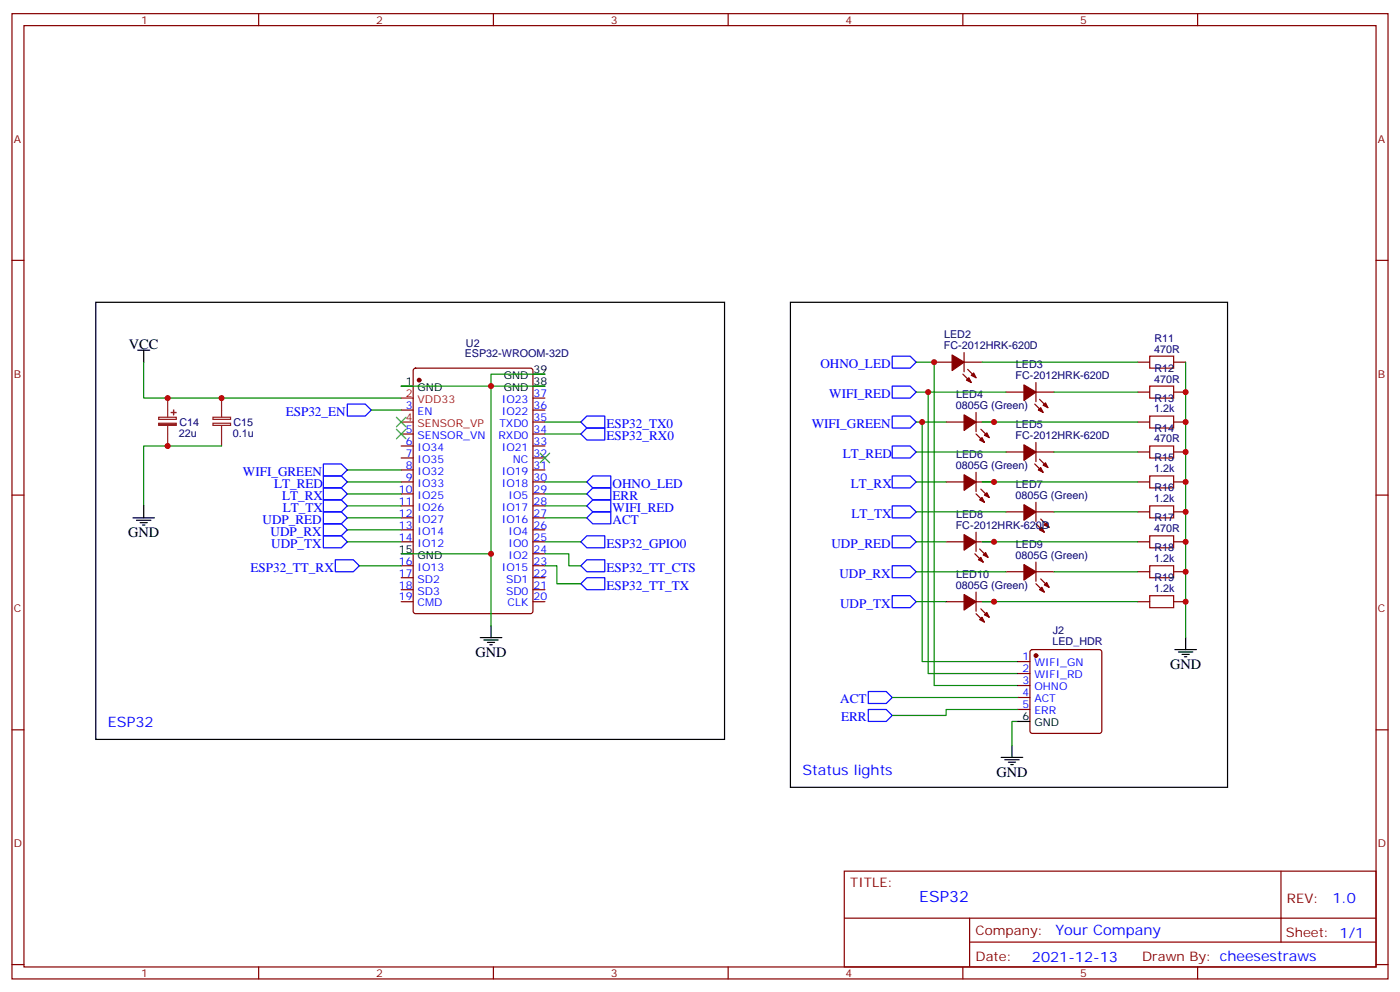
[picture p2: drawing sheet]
<svg xmlns="http://www.w3.org/2000/svg" width="412mm" height="292mm" viewBox="0 0 412 292" stroke-linecap="round" stroke-linejoin="round" font-family="sans-serif">
<g fill="none" stroke="#870000" stroke-width=".35">
<path d="M3.5 4h405.4v284.4h-405.4zM7.1 7.5h398.2v277.3h-398.2zM76.2 4v3.5M145.3 4v3.5M214.5 4v3.5M283.6 4v3.5M352.8 4v3.5M3.5 76.7h3.6M405.3 76.7h3.6M121.9 108.7l.5-.3h33.9l.6 .5 .1 71.2-.5 .6-34.1 .1-.6-.5-.1-71.2zM157 117.3h3.5M275.2 106.7h5.3"/>
<path d="M283.6 110.2l2.5 2.5M284 106.7h5.3M284 103.9v5.6M285 108.8l2.5 2.5M296.3 115.5h5.3M304.8 119l2.5 2.5M305.2 115.5h5.2M305.2 112.7v5.6M306.2 117.6l2.5 2.5M335.1 106.7h3.6M335.1 115.5h3.6M345.7 106.7h3.5"/>
<path d="M345.7 115.5h3.5M118.2 120.8h3.5M118.2 127.8h3.5M118.2 131.4h3.5M118.2 134.9h3.5M118.2 138.4h3.5M157 120.8h3.5M157 124.3h3.5M157 127.8h3.5M157 131.4h3.5M157 134.9h3.5M157 138.4h3.5"/>
<path d="M278.7 124.3h5.3M287.5 124.3h5.3M287.5 127.8l2.5 2.5M287.5 121.5v5.6M287.5 139.1v5.7M288.9 126.4l2.5 2.5M296.3 133.1h5.3M304.8 136.7l2.5 2.4M305.2 130.3v5.7M305.2 133.1h5.2M306.2 135.3l2.5 2.4M335.1 124.3h3.6"/>
<path d="M335.1 133.1h3.6M345.7 124.3h3.5M345.7 133.1h3.5M3.5 145.8h3.6M118.2 142h3.5M118.2 145.5h3.5M118.2 149h3.5M118.2 152.5h3.5M118.2 156.1h3.5M118.2 159.6h3.5M157 142h3.5M157 145.5h3.5"/>
<path d="M157 149h3.5M157 152.5h3.5M157 156.1h3.5M157 159.6h3.5M278.7 142h5.3M278.7 159.6h5.3M287.5 142h5.3M287.5 159.6h5.3M287.5 156.8v5.6M287.5 145.5l2.5 2.5M288.9 144.1l2.5 2.4M296.3 150.8h5.3"/>
<path d="M305.2 148v5.6M305.2 150.8h5.2M305.2 154.3l2.4 2.5M306.6 152.9l2.4 2.5M335.1 142h3.6M335.1 159.6h3.6M335.1 150.8h3.6M345.7 142h3.5M345.7 159.6h3.5M345.7 150.8h3.5M405.3 145.8h3.6M118.2 166.7h3.5"/>
<path d="M118.2 170.2h3.5M118.2 173.7h3.5M118.2 177.2h3.5M157 163.1h3.5M157 166.7h3.5M157 170.2h3.5M157 173.7h3.5M157 177.2h3.5M278.7 177.2h5.3M287.2 163.1l2.4 2.5M287.5 177.2h5.3M287.5 174.4v5.7"/>
<path d="M288.6 161.7l2.4 2.5M288.9 179.4l2.5 2.4M296.3 168.4h5.3M305.2 165.6v5.6M305.2 168.4h5.2M305.2 171.9l2.4 2.5M306.6 170.5l2.4 2.5M335.1 177.2h3.6M335.1 168.4h3.6M345.7 177.2h3.5M345.7 168.4h3.5M287.5 180.8l2.5 2.4"/>
<path d="M299.9 194.9h3.5M299.9 198.4h3.5M303.6 191.6l.5-.3h19.7l.5 .3 .3 .5v23.2l-.3 .5-.5 .2h-19.7l-.5-.2-.2-.5v-23.2zM3.5 215h3.6M299.9 201.9h3.5M299.9 205.5h3.5M299.9 209h3.5M405.3 215h3.6M248.7 256.6h156.6v28.2h-156.6zM377.3 256.6v20.9M248.7 270.5h156.5M285.6 277.5h119.6"/>
<path d="M285.6 270.5v14.1M3.5 284.1h3.6M76.2 284.8v3.6M145.3 284.8v3.6M214.5 284.8v3.6M283.6 284.8v3.6M352.8 284.8v3.6M405.3 284.1h3.6"/>
</g>
<g fill="none" stroke="#000" stroke-width=".35">
<path d="M28.2 89h185.2v128.8h-185.2zM232.8 89h128.8v142.9h-128.8zM40.6 103.2h3.5M42.3 103.2v3.5M118.2 113.7h3.5M157 110.2h3.5M157 113.7h3.5M39.2 152.5h6.3M40.2 153.2h4.2M41.3 154h2.1M42 154.7h.7M42.3 149v3.5"/>
<path d="M118.2 163.1h3.5M141.5 187.8h6.3M142.5 188.5h4.3M143.6 189.2h2.1M144.3 189.9h.7M144.6 184.3v3.5M346.1 191.3h6.3M347.1 192.1h4.3M348.2 192.8h2.1M348.9 193.5h.7M349.2 187.8v3.5M298.1 219.6v3.5"/>
<path d="M299.9 212.5h3.5M294.9 223.1h6.4M296 223.8h4.2M297 224.5h2.2M297.7 225.2h.7"/>
</g>
<path d="M118.2 117.3h3.5M118.2 124.3h3.5" fill="none" stroke="#f00" stroke-width=".35"/>
<g fill="#870000" stroke="#870000" stroke-width=".35">
<path d="M290 128.2l.7-.7 .7 1.4z"/>
<path d="M288.6 129.6l.7-.7 .7 1.4z"/>
<path d="M284 122.2l3.5 2.1-3.5 2.5z"/>
<path d="M286.8 109.9l.7 1.4-1.4-.7z"/>
<path d="M285.4 111.3l.7 1.4-1.4-.7z"/>
<path d="M280.5 104.6l3.5 2.1-3.5 2.4z"/>
<path d="M307.3 119.4l.7-.7 .7 1.4z"/>
<path d="M305.9 120.8l.7-.7 .7 1.4z"/>
<path d="M301.6 113.4l3.6 2.1-3.6 2.5z"/>
<path d="M307.3 137l.7-.7 .7 1.4z"/>
<path d="M305.9 138.4l.7-.7 .7 1.4z"/>
<path d="M301.6 131l3.6 2.1-3.6 2.5z"/>
<path d="M290 145.8l.7-.7 .7 1.4z"/>
<path d="M288.6 147.2l.7-.7 .7 1.5z"/>
<path d="M284 139.8l3.5 2.2-3.5 2.4z"/>
<path d="M307.6 154.7l.7-.7 .7 1.4z"/>
<path d="M306.9 155.4l.7 1.4-1.4-.7z"/>
<path d="M301.6 148.7l3.6 2.1-3.6 2.4z"/>
<path d="M289.6 163.5l.7-.7 .7 1.4z"/>
<path d="M288.2 164.9l.7-.7 .7 1.4z"/>
<path d="M284 157.5l3.5 2.1-3.5 2.5z"/>
<path d="M307.6 172.3l.7-.7 .7 1.4z"/>
<path d="M306.2 173.7l.7-.7 .7 1.4z"/>
<path d="M301.6 166.3l3.6 2.1-3.6 2.5z"/>
<path d="M290 181.1l.7-.7 .7 1.4z"/>
<path d="M288.6 182.5l.7-.7 .7 1.4z"/>
<path d="M284 175.1l3.5 2.1-3.5 2.5z"/>
<circle cx="123.5" cy="112" r=".53"/>
<circle cx="305.2" cy="193.1" r=".53"/>
</g>
<path d="M116.8 122.9l2.8 2.8M116.8 126.4l2.8 2.9M119.6 122.9l-2.8 2.8M119.6 126.4l-2.8 2.9M159.1 133.5l2.8 2.8M161.9 133.5l-2.8 2.8" fill="none" stroke="#3c3" stroke-width=".35"/>
<g fill="none" stroke="#00f" stroke-width=".35">
<path d="M102.3 119h5.3l1.8 1.8-1.8 1.8h-5.3zM262.8 113.7h5.3l1.8 1.8-1.8 1.8h-5.3zM262.8 104.9h5.3l1.8 1.8-1.8 1.7h-5.3zM95.2 136.7h5.3l1.8 1.7-1.8 1.8h-5.3zM172.9 122.6h5.3v3.5h-5.3l-1.8-1.8zM172.9 126.1h5.3v3.5h-5.3l-1.8-1.8zM262.8 131.4h5.3l1.8 1.7-1.8 1.8h-5.3zM262.8 122.6h5.3l1.8 1.7-1.8 1.8h-5.3zM95.2 140.2h5.3l1.8 1.8-1.8 1.7h-5.3zM95.2 143.7h5.3l1.8 1.8-1.8 1.7h-5.3zM95.2 147.2h5.3l1.8 1.8-1.8 1.8h-5.3zM95.2 150.8h5.3l1.8 1.7-1.8 1.8h-5.3z"/>
<path d="M95.2 154.3h5.3l1.8 1.8-1.8 1.7h-5.3zM95.2 157.8h5.3l1.8 1.8-1.8 1.8h-5.3zM172.9 157.8h5.3v3.6h-5.3l-1.8-1.8zM174.6 140.2h5.3v3.5h-5.3l-1.7-1.7zM174.6 147.2h5.3v3.6h-5.3l-1.7-1.8zM174.6 150.8h5.3v3.5h-5.3l-1.7-1.8zM174.6 143.7h5.3v3.5h-5.3l-1.7-1.7zM262.8 157.8h5.3l1.8 1.8-1.8 1.8h-5.3zM262.8 149h5.3l1.8 1.8-1.8 1.7h-5.3zM262.8 140.2h5.3l1.8 1.8-1.8 1.7h-5.3zM98.8 164.9h5.3l1.7 1.8-1.7 1.7h-5.3zM172.9 164.9h5.3v3.5h-5.3l-1.8-1.7z"/>
<path d="M172.9 170.2h5.3v3.5h-5.3l-1.8-1.8zM262.8 175.5h5.3l1.8 1.7-1.8 1.8h-5.3zM262.8 166.7h5.3l1.8 1.7-1.8 1.8h-5.3zM255.8 203.7h5.3l1.7 1.8-1.7 1.7h-5.3zM255.8 209h5.3l1.7 1.7-1.7 1.8h-5.3z"/>
</g>
<g fill="none" stroke="#008700" stroke-width=".35">
<path d="M42.3 106.7v10.6h75.9M118.2 113.7h42.3M160.5 110.2h-15.9v52.9h-26.4M269.9 106.7h5.3v95.2h24.7M269.9 115.5h26.4M273.4 115.5v82.9h26.5M289.3 106.7h45.8M310.4 115.5h24.7M349.2 106.7v81.1M65.3 131.4h-23v17.6M102.3 138.4h15.9M109.4 120.8h8.8"/>
<path d="M160.5 124.3h10.6M160.5 127.8h10.6M269.9 124.3h8.8M269.9 133.1h26.4M271.6 124.3v70.6h28.3M289.3 124.3h45.8M310.4 133.1h24.7M102.3 159.6h15.9M102.3 142h15.9M102.3 145.5h15.9M102.3 149h15.9M102.3 152.5h15.9"/>
<path d="M102.3 156.1h15.9M160.5 159.6h10.6M160.5 142h12.4M160.5 145.5h12.4M160.5 149h12.4M160.5 152.5h12.4M269.9 159.6h8.8M269.9 142h8.8M269.9 150.8h26.4M289.3 159.6h45.8M289.3 142h45.8M310.4 150.8h24.7"/>
<path d="M105.8 166.7h12.4M144.6 163.1v21.2M160.5 163.1h7.1v3.6h3.5M160.5 166.7h3.5v5.2h7.1M269.9 168.4h26.4M269.9 177.2h8.8M289.3 177.2h45.8M310.4 168.4h24.7M262.8 205.5h37.1M299.9 212.5h-1.8v7.1M299.9 209h-21.2v1.7h-15.9"/>
</g>
<path d="M338.7 104.9h7v3.5h-7zM338.7 113.7h7v3.6h-7zM338.7 122.6h7v3.5h-7zM338.7 131.4h7v3.5h-7zM338.7 140.2h7v3.5h-7zM338.7 149h7v3.5h-7zM338.7 157.8h7v3.6h-7zM338.7 166.7h7v3.5h-7zM338.7 175.5h7v3.5h-7z" fill="none" stroke="#a10000" stroke-width=".35"/>
<path d="M49.4 117.3v5.6M65.3 117.3v5.6M46.7 122.9h5.2v.6h-5.2zM49.4 125.4v6M62.7 124.7h5.2v.6h-5.2zM62.7 122.9h5.2v.6h-5.2zM65.3 125.4v6" fill="none" stroke="#8c2424" stroke-width=".35"/>
<g fill="#8c2424" stroke="#8c2424" stroke-width=".35">
<path d="M46.7 124.7h5.2v.6h-5.2z"/>
<path d="M50.4 121.5h1.5z"/>
<path d="M51.1 120.8l.1 1.4z"/>
</g>
<g fill="#c00">
<circle cx="144.6" cy="113.7" r=".88"/>
<circle cx="144.6" cy="163.1" r=".88"/>
<circle cx="349.3" cy="177.2" r=".88"/>
<circle cx="349.3" cy="168.4" r=".88"/>
<circle cx="349.3" cy="159.6" r=".88"/>
<circle cx="349.3" cy="150.8" r=".88"/>
<circle cx="349.3" cy="142" r=".88"/>
<circle cx="349.3" cy="133.1" r=".88"/>
<circle cx="349.3" cy="124.3" r=".88"/>
<circle cx="349.3" cy="115.5" r=".88"/>
<circle cx="49.4" cy="117.3" r=".88"/>
<circle cx="65.3" cy="117.3" r=".88"/>
<circle cx="49.4" cy="131.4" r=".88"/>
<circle cx="292.8" cy="124.3" r=".88"/>
<circle cx="271.6" cy="124.3" r=".88"/>
<circle cx="273.4" cy="115.5" r=".88"/>
<circle cx="292.8" cy="142" r=".88"/>
<circle cx="292.8" cy="159.6" r=".88"/>
<circle cx="292.8" cy="177.2" r=".88"/>
<circle cx="275.2" cy="106.7" r=".88"/>
</g>
<text font-size="4.6" fill="#00f" x="270.8" y="265.6">ESP32</text>
<g font-size="4.2">
<text x="38" y="102.8">VCC</text>
<text x="37.7" y="158.2">GND</text>
<text x="140.1" y="193.5">GND</text>
<text x="344.7" y="197">GND</text>
<text x="293.5" y="228.7">GND</text>
</g>
<g font-size="4.2" fill="#00f">
<text x="31.7" y="214.3">ESP32</text>
<text x="236.4" y="228.4">Status lights</text>
<text x="392.5" y="265.9">1.0</text>
<text x="310.9" y="275.4">Your Company</text>
<text x="304" y="283.2">2021-12-13</text>
</g>
<g font-size="3.9" fill="#00f">
<text x="241.6" y="108.4">OHNO_LED</text>
<text x="244.3" y="117.3">WIFI_RED</text>
<text x="84.2" y="122.6">ESP32_EN</text>
<text x="178.7" y="126.1">ESP32_TX0</text>
<text x="178.7" y="129.6">ESP32_RX0</text>
<text x="239.1" y="126.1">WIFI_GREEN</text>
<text x="248.3" y="134.9">LT_RED</text>
<text x="71.6" y="140.2">WIFI_GREEN</text>
<text x="80.7" y="143.7">LT_RED</text>
<text x="180.4" y="143.7">OHNO_LED</text>
<text x="250.6" y="143.7">LT_RX</text>
<text x="83.1" y="147.2">LT_RX</text>
<text x="180.4" y="147.2">ERR</text>
<text x="77.3" y="154.3">UDP_RED</text>
<text x="83.3" y="150.8">LT_TX</text>
<text x="180.4" y="150.8">WIFI_RED</text>
<text x="180.4" y="154.3">ACT</text>
<text x="250.8" y="152.5">LT_TX</text>
<text x="79.7" y="157.8">UDP_RX</text>
<text x="79.9" y="161.4">UDP_TX</text>
<text x="178.7" y="161.4">ESP32_GPIO0</text>
<text x="244.9" y="161.4">UDP_RED</text>
<text x="73.8" y="168.4">ESP32_TT_RX</text>
<text x="178.7" y="168.4">ESP32_TT_CTS</text>
<text x="178.7" y="173.7">ESP32_TT_TX</text>
<text x="247.3" y="170.2">UDP_RX</text>
<text x="247.5" y="179">UDP_TX</text>
<text x="247.5" y="207.2">ACT</text>
<text x="247.7" y="212.5">ERR</text>
</g>
<g font-size="3.9" fill="#800">
<text x="250.5" y="261.2">TITLE:</text>
<text x="379.1" y="265.9">REV:</text>
<text x="287.4" y="275.4">Company:</text>
<text x="378.7" y="276">Sheet: 1/1</text>
<text x="287.4" y="283.1">Date:</text>
<text x="336.4" y="283.2">Drawn By: cheesestraws</text>
</g>
<g font-size="3.2" fill="#800">
<text x="41.6" y="7">1</text>
<text x="110.8" y="7">2</text>
<text x="179.9" y="7">3</text>
<text x="249.1" y="7">4</text>
<text x="318.2" y="7">5</text>
<text x="4.1" y="42.1">A</text>
<text x="405.9" y="42.1">A</text>
<text x="4.1" y="111.3">B</text>
<text x="405.9" y="111.3">B</text>
<text x="4.1" y="180.4">C</text>
<text x="405.9" y="180.4">C</text>
<text x="4.1" y="249.6">D</text>
<text x="405.9" y="249.6">D</text>
<text x="41.6" y="287.8">1</text>
<text x="110.8" y="287.8">2</text>
<text x="179.9" y="287.8">3</text>
<text x="249.1" y="287.8">4</text>
<text x="318.2" y="287.8">5</text>
</g>
<g font-size="3.2" fill="#000080">
<text x="278.1" y="99.6">LED2</text>
<text x="340.1" y="100.7">R11</text>
<text x="136.9" y="105.3">ESP32-WROOM-32D</text>
<text x="137.2" y="102.1">U2</text>
<text x="278" y="102.8">FC-2012HRK-620D</text>
<text x="340" y="103.9">470R</text>
<text x="299.2" y="111.6">FC-2012HRK-620D</text>
<text x="299.3" y="108.4">LED3</text>
<text x="340" y="112.7">470R</text>
<text x="340.1" y="109.5">R12</text>
<text x="281.6" y="117.2">LED4</text>
<text x="340.1" y="118.3">R13</text>
<text x="52.8" y="125.5">C14</text>
<text x="68.8" y="125.5">C15</text>
<text x="281.5" y="120.4">0805G (Green)</text>
<text x="340" y="121.5">1.2k</text>
<text x="52.6" y="128.7">22u</text>
<text x="68.6" y="128.6">0.1u</text>
<text x="299.2" y="129.3">FC-2012HRK-620D</text>
<text x="299.3" y="126.1">LED5</text>
<text x="340" y="130.3">470R</text>
<text x="340.1" y="127.1">R14</text>
<text x="281.6" y="134.9">LED6</text>
<text x="340.1" y="135.9">R15</text>
<text x="281.5" y="138.1">0805G (Green)</text>
<text x="299.3" y="143.7">LED7</text>
<text x="340" y="139.1">1.2k</text>
<text x="299.2" y="146.9">0805G (Green)</text>
<text x="340" y="148">1.2k</text>
<text x="340.1" y="144.8">R16</text>
<text x="281.5" y="155.7">FC-2012HRK-620D</text>
<text x="281.6" y="152.5">LED8</text>
<text x="340.1" y="153.6">R17</text>
<text x="299.3" y="161.3">LED9</text>
<text x="340" y="156.8">470R</text>
<text x="299.2" y="164.5">0805G (Green)</text>
<text x="340" y="165.6">1.2k</text>
<text x="340.1" y="162.4">R18</text>
<text x="281.5" y="173.4">0805G (Green)</text>
<text x="281.6" y="170.2">LED10</text>
<text x="340.1" y="171.2">R19</text>
<text x="340" y="174.4">1.2k</text>
<text x="310" y="190.1">LED_HDR</text>
<text x="310.1" y="186.9">J2</text>
</g>
<g font-size="3.2">
<text x="119.5" y="113.4">1</text>
<text x="148.4" y="111.6">GND</text>
<text x="157.2" y="109.9">39</text>
<text x="157.2" y="113.4">38</text>
<text x="123" y="115.1">GND</text>
<text x="148.4" y="115.1">GND</text>
<text x="117.5" y="162.8">15</text>
<text x="123" y="164.5">GND</text>
<text x="301.2" y="212.2">6</text>
<text x="304.7" y="213.9">GND</text>
</g>
<g font-size="3.2" fill="#f00">
<text x="119.5" y="116.9">2</text>
<text x="123" y="118.7">VDD33</text>
<text x="119.5" y="124">4</text>
<text x="123" y="125.7">SENSOR_VP</text>
</g>
<g font-size="3.2" fill="#00f">
<text x="147.8" y="118.7">IO23</text>
<text x="157.2" y="116.9">37</text>
<text x="119.5" y="120.4">3</text>
<text x="123" y="122.2">EN</text>
<text x="147.1" y="125.7">TXD0</text>
<text x="147.8" y="122.2">IO22</text>
<text x="157.2" y="120.4">36</text>
<text x="157.2" y="124">35</text>
<text x="119.5" y="131">6</text>
<text x="119.5" y="127.5">5</text>
<text x="123" y="129.3">SENSOR_VN</text>
<text x="146.8" y="129.3">RXD0</text>
<text x="157.2" y="127.5">34</text>
<text x="157.2" y="131">33</text>
<text x="119.5" y="134.5">7</text>
<text x="123" y="136.3">IO35</text>
<text x="123" y="132.8">IO34</text>
<text x="147.8" y="132.8">IO21</text>
<text x="151.1" y="136.3">NC</text>
<text x="157.2" y="134.5">32</text>
<text x="119.5" y="141.6">9</text>
<text x="119.5" y="138.1">8</text>
<text x="123" y="143.4">IO33</text>
<text x="123" y="139.8">IO32</text>
<text x="147.8" y="139.8">IO19</text>
<text x="147.8" y="143.4">IO18</text>
<text x="157.2" y="138.1">31</text>
<text x="157.2" y="141.6">30</text>
<text x="117.5" y="148.7">11</text>
<text x="117.5" y="145.1">10</text>
<text x="123" y="146.9">IO25</text>
<text x="149.8" y="146.9">IO5</text>
<text x="157.2" y="145.1">29</text>
<text x="157.2" y="148.7">28</text>
<text x="117.5" y="155.7">13</text>
<text x="117.5" y="152.2">12</text>
<text x="123" y="154">IO27</text>
<text x="123" y="150.4">IO26</text>
<text x="147.8" y="150.4">IO17</text>
<text x="147.8" y="154">IO16</text>
<text x="157.2" y="152.2">27</text>
<text x="157.2" y="155.7">26</text>
<text x="117.5" y="159.2">14</text>
<text x="123" y="161">IO12</text>
<text x="123" y="157.5">IO14</text>
<text x="149.8" y="157.5">IO4</text>
<text x="149.8" y="161">IO0</text>
<text x="157.2" y="159.2">25</text>
<text x="117.5" y="166.3">16</text>
<text x="149.8" y="164.5">IO2</text>
<text x="157.2" y="162.8">24</text>
<text x="157.2" y="166.3">23</text>
<text x="117.5" y="173.4">18</text>
<text x="117.5" y="169.8">17</text>
<text x="123" y="171.6">SD2</text>
<text x="123" y="168.1">IO13</text>
<text x="147.8" y="168.1">IO15</text>
<text x="149.1" y="171.6">SD1</text>
<text x="157.2" y="169.8">22</text>
<text x="157.2" y="173.4">21</text>
<text x="117.5" y="176.9">19</text>
<text x="123" y="178.6">CMD</text>
<text x="123" y="175.1">SD3</text>
<text x="149.1" y="175.1">SD0</text>
<text x="149.5" y="178.6">CLK</text>
<text x="157.2" y="176.9">20</text>
<text x="301.2" y="194.5">1</text>
<text x="304.7" y="196.3">WIFI_GN</text>
<text x="301.2" y="198">2</text>
<text x="301.2" y="201.6">3</text>
<text x="304.7" y="199.8">WIFI_RD</text>
<text x="304.7" y="203.3">OHNO</text>
<text x="301.2" y="205.1">4</text>
<text x="301.2" y="208.6">5</text>
<text x="304.7" y="206.9">ACT</text>
<text x="304.7" y="210.4">ERR</text>
</g>
</svg>
